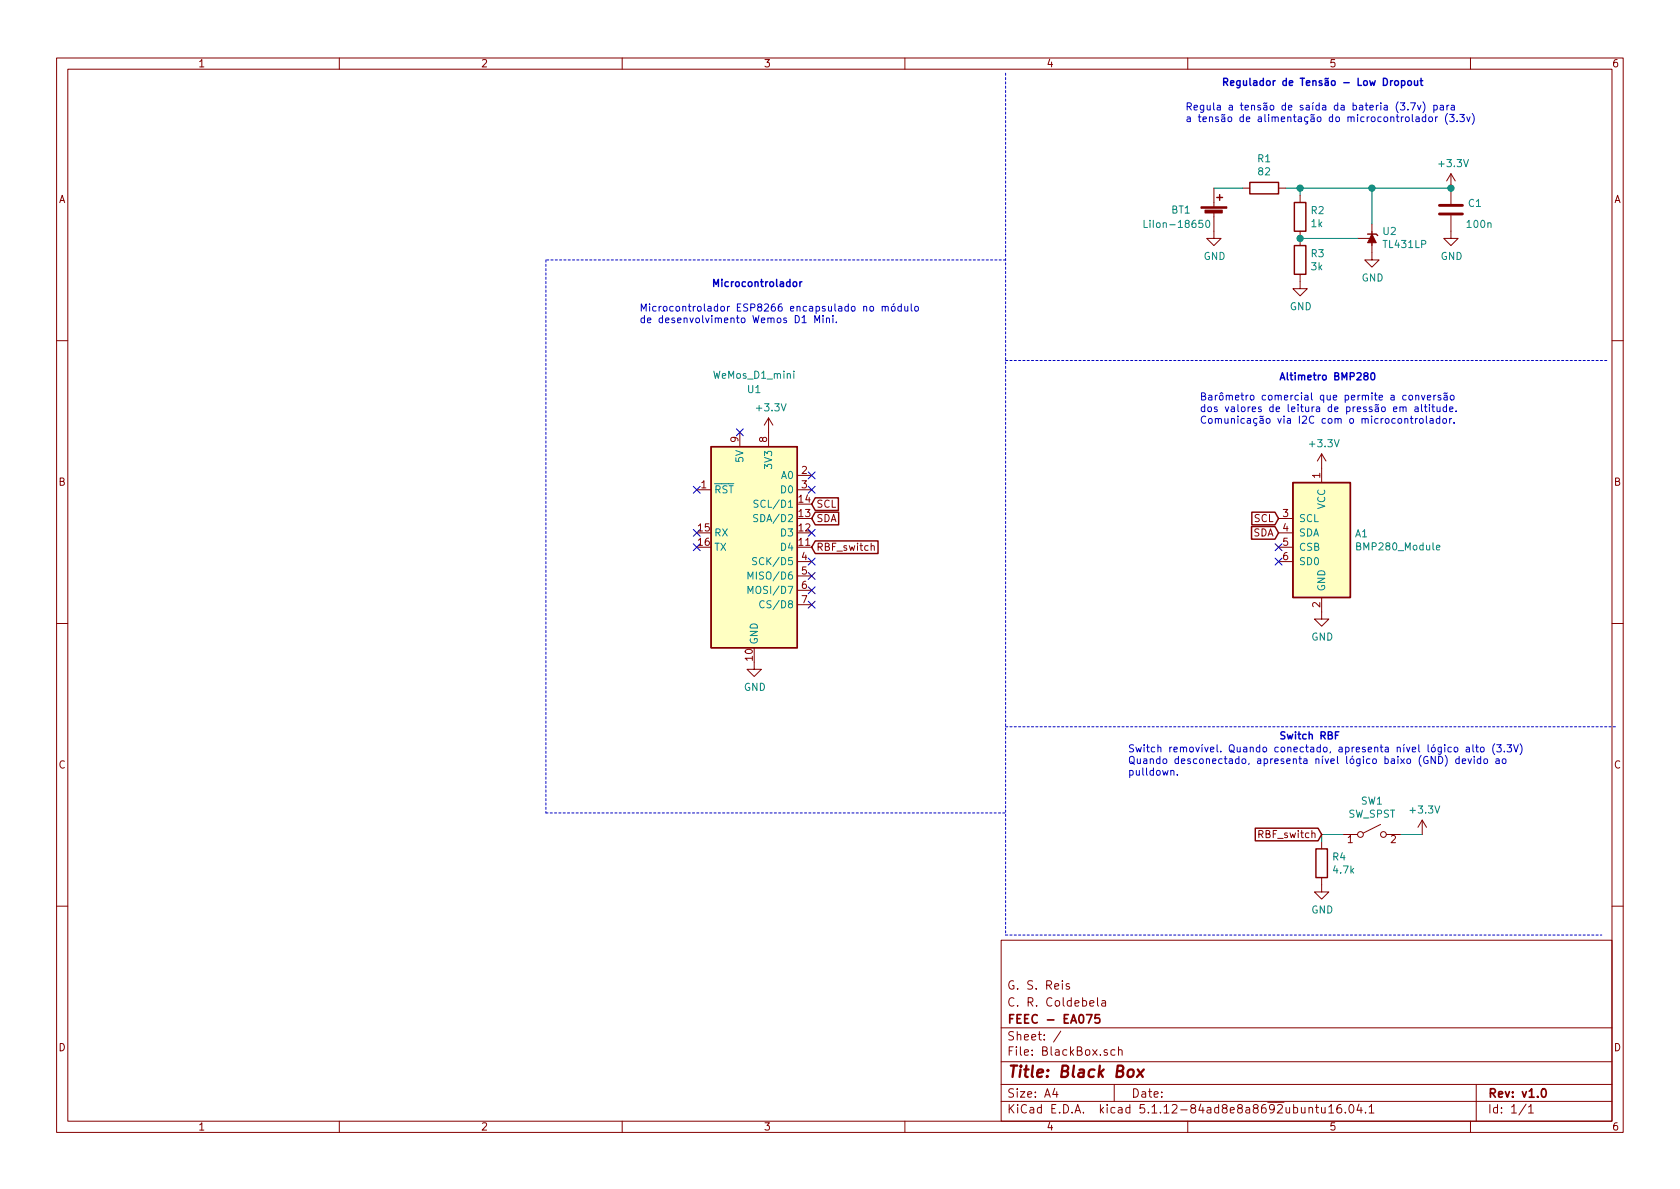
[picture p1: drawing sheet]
<svg xmlns="http://www.w3.org/2000/svg" width="297mm" height="210mm" viewBox="0 0 297 210" stroke-linecap="round" stroke-linejoin="round" font-family="sans-serif">
<g fill="none" stroke="#840000" stroke-width=".18">
<path d="M10 10.3h277v189.9h-277zM12 12.2h273v186.1h-273zM60 10.3v1.9M110 10.3v1.9M160 10.3v1.9M210 10.3v1.9M260 10.3v1.9M214.6 37.6v4.6h1.3l-1.3 1.2-1.2-1.2h1.2M214.6 33.3v3.3M219.7 33.3h1.3M226.1 33.3h1.2M229.9 34.5v1.3"/>
<path d="M242.6 39.6v6.4h1.2l-1.2 1.2-1.3-1.2h1.3M256.5 38.1v4.1h1.3l-1.3 1.2-1.2-1.2h1.2M256.5 30.7v5.4M256.5 30.7l-.7 1.3M256.5 30.7l.8 1.3M229.9 48.5v2.5h1.2l-1.2 1.3-1.3-1.3h1.3M229.9 40.9v2.5M240 42.2h2.6M242.6 40.9v2.5M10 60.2h2M130.8 76.4v2.6M135.9 73.9v5.1"/>
<path d="M135.9 73.9l-.8 1.3M135.9 73.9l.8 1.3M285 60.2h2M123.2 86.6h2.5M141 86.6h2.5M141 84.1h2.5M141 99.3h2.5M154 96.6l.2-.1h.3l.1 .8M226.1 99.3h2.5M226.1 91.7h2.5M226.1 94.2h2.5M226.1 96.8h2.5"/>
<path d="M233.7 80.3v5M233.7 80.3l-.8 1.2M233.7 80.3l.7 1.2M10 110.3h2M133.3 117.1v1.3h1.3l-1.3 1.2-1.2-1.2h1.2M141 101.8h2.5M141 104.4h2.5M141 106.9h2.5M233.7 105.7v3.8h1.2l-1.2 1.2-1.3-1.2h1.3M285 110.3h2M233.7 155.2v2.5h1.2l-1.2 1.3-1.3-1.3h1.3M233.7 148.8v1.3"/>
<path d="M237.5 147.6h2.5M244.1 145.8l-3.1 1.5M245.1 147.6h2.5M251.5 145l-.8 1.3M251.5 145v2.6M251.5 145l.7 1.3M10 160.2h2M177 166.3h108v32h-108zM189.1 174l-.4-.1-.2 .2 .1 .3 .5 .1v.3h-.6M192.7 177.4l.7-.1-.1-.3-.4-.1-.2 .2 .1 .7h.5M194.1 176.4v1.3l.2 .2M194.8 177h.6l.1 .9"/>
<path d="M195.5 177.3l-.5 .1a.29 .29 0 0 0-.2 .2 .29 .29 0 0 0 .2 .3l.5-.1M285 160.2h2M60 198.3v1.9M110 198.3v1.9M160 198.3v1.9M177 194.8h108M177 191.8h108M177 187.8h108M177 181.8h108M186.5 192.5l-.4 1h1M186.8 193v1M187.6 182.3l-1.3 2"/>
<path d="M195.8 185.7l-.4-.1-.2 .2 .1 .2 .5 .2v.3h-.6M197 191.8v3M197.1 185.7l-.4-.1-.3 .3 .1 .6 .2 .1 .4-.1M197.8 185.7l.2-.1 .3 .1 .1 .9M197.8 185.1v1.5M210 198.3v1.9M231.4 196l.2-.2 .4 .1 .1 .9M231.4 195.8v1M232.6 195.8h.5M232.8 195.3v1.3l.3 .2M233.7 195.8v.8a.37 .37 0 0 0 .6 .1M234.3 195.8v1"/>
<path d="M234.9 195.8l.5-.5v1.5M234.9 196.8h.9M237.1 195.3a.59 .59 0 0 0-.7 .7v.5l.1 .2 .4 .1 .3-.1v-.5l-.1-.2-.4-.1-.3 .3M237.9 196.7v.1M238.7 195.5l.2-.2a.8 .8 0 0 1 .5 .8 .8 .8 0 0 1-.5 .7l-.2-.1-.2-.4zM240.3 195.2l-.4 1.1h1M240.6 195.8v1M241.4 196.7v.1M242.1 195.8l.4-.5v1.5M242.1 196.8h.8M260 198.3v1.9M261 191.8v6.5"/>
<path d="M269.8 195.2l-1.2 2M270.3 195.8l.4-.5v1.5M270.3 196.8h.8"/>
<circle cx="240.5" cy="147.6" r=".51"/>
<circle cx="244.6" cy="147.6" r=".51"/>
</g>
<path d="M192.1 179.4h1l-.6 1.5M194.4 179.4h-.7l-.1 .7 .2-.1 .5 .1 .2 .2-.1 .5-.2 .1-.6-.1M272.7 192.7l.2-.2a.81 .81 0 0 1 .6 .6 .81 .81 0 0 1-.3 .8l-.2 .1a.79 .79 0 0 1-.3-1.3z" fill="none" stroke="#840000" stroke-width=".3"/>
<path d="M199.5 189.3a.53 .53 0 0 1 .6-.2 .53 .53 0 0 1 .4 .4l-.1 .6a.54 .54 0 0 1-.5 .4 .54 .54 0 0 1-.6-.4zM201.2 189.1l.9 1.3M202.2 189.1l-1.2 1.3" fill="none" stroke="#840000" stroke-width=".41"/>
<g fill="#ffffc2" stroke="#ffffc2" stroke-width=".18">
<path d="M125.7 79h15.3v35.5h-15.3z"/>
<path d="M228.6 85.3h10.2v20.4h-10.2z"/>
</g>
<g fill="none" stroke="#840000" stroke-width=".25">
<path d="M215.1 34.9h1.1M215.6 34.4v1M221 32.3h5.1v2h-5.1zM228.9 35.8h2v5.1h-2zM228.9 43.4h2v5.1h-2zM241.8 41.4h1.5l.3 .3M125.7 79h15.3v35.5h-15.3zM144.1 95.7h11.1v2.2h-11.1l-.6-1.1zM144.1 88h4.1v2.3h-4.1l-.6-1.2zM144.1 90.6h4.2v2.2h-4.2l-.6-1.1zM221.3 93.1h4.1l.7 1.1-.7 1.1h-4.1zM221.3 90.6h4.1l.7 1.1-.7 1.1h-4.1z"/>
<path d="M228.6 85.3h10.2v20.4h-10.2zM221.9 146.5h11.1l.7 1.1-.7 1.1h-11.1zM232.7 150.1h2v5.1h-2z"/>
</g>
<path d="M202.3 39v1.2h.6M213.3 39.1l.2-.1a.69 .69 0 0 1 .4 .6 .69 .69 0 0 1-.4 .6l-.2-.1-.1-.4zM140.4 65.6v.2M140.4 66.1v.8M133.8 98.7l-.5-.1-.3 .3 .2 .3 .5 .2v.3l-.2 .2-.5-.1M134 91.1l-.5-.1-.2 .1v.4l.6 .3 .1 .2-.3 .2h-.5M134 88.5l-.5-.1-.2 .2v.3l.6 .3 .1 .3-.2 .2h-.5M254 96.8l.6-.1-.1-.2-.3-.1-.2 .2 .1 .6h.4M132.3 102.4v-1.3l.4 1 .4-1v1.3M132.3 104.9v-1.2l.4 .9 .4-.9v1.2M135.1 106.3a.6 .6 0 0 0-.8 .5 .6 .6 0 0 0 .6 .7l.2-.1" fill="none" stroke="#008484" stroke-width=".18"/>
<g fill="#840000" stroke="#840000" stroke-width=".18">
<path d="M242.6 41.4l.7 1.5h-1.5z"/>
<path d="M212.3 36.6h4.6v.2h-4.6z"/>
<path d="M213.1 37.2h3v.5h-3z"/>
</g>
<path d="M254.5 37.8h4.1M254.5 36.3h4.1" fill="none" stroke="#840000" stroke-width=".51"/>
<path d="M177.8 12.9v152.4M96.5 46v97.8M177.8 46h-81.3M177.8 63.7h106.7M177.8 128.5h107.9M96.5 143.8h81.3M177.8 165.3h105.4" fill="none" stroke="#0000c2" stroke-width=".18" stroke-dasharray=".4 .4"/>
<path d="M214.6 33.3h5.1M227.3 33.3h29.2M229.9 33.3v1.2M242.6 33.3v6.3M229.9 42.2h10.1M237.5 147.6h-3.8v1.2M247.6 147.6h3.9" fill="none" stroke="#008400" stroke-width=".18"/>
<g fill="none" stroke="#0000c2" stroke-width=".18">
<path d="M247.6 18.2h.8l-.4 .5 .3 .1 .1 .4-.3 .3-.5-.2M248.9 19.3v.2M249.4 18.2h.9l-.6 1.3M250.6 18.6l.3 .9 .3-.9M251.6 18a1.47 1.47 0 0 1 0 1.9M253.5 18.7l.4-.1 .2 .2-.1 .6h-.5M253.5 18.6v1.3M254.7 18.7h.4l.1 .8M255.2 18.9l-.4 .1-.2 .1 .1 .3h.5M255.8 18.6v.9M256.2 18.6l-.3 .1-.1 .1M256.6 18.7h.5v.8"/>
<path d="M257.1 18.9l-.4 .1-.2 .1 .2 .4 .4-.1M250.4 20.7h.5v.8M250.9 21h-.4l-.2 .2 .1 .3h.5M252.1 20.7h-.4l-.2 .2 .1 .6h.5M252.1 20.2v1.3M252.7 20.7h.3l.3 .2-.1 .6h-.3l-.3-.2zM253.8 20.7v.8M254.2 20.7l-.4 .2M255.9 20.1a1.47 1.47 0 0 0 0 1.9M256.3 20.2h.8l-.4 .5 .3 .1 .1 .5-.3 .2-.5-.1M257.6 21.4v.1M258.1 20.2h.8l-.4 .5 .4 .1v.6l-.3 .1-.5-.1"/>
<path d="M259.3 20.7l.3 .8 .3-.8M260.3 20.1a1.47 1.47 0 0 1 0 1.9M144.1 57.1v-1.3l.4 .9 .4-.9v1.3M145.5 56.2v.9M146.1 56.4l.2-.2 .3 .1 .1 .8M146.1 56.2v.9M147.3 56.2v.9M147.9 56.9v.2M153.8 54.3l.2-.1 .4 .1 .1 .5-.2 .2h-.3l-.2-.1zM156 54.3l.2-.1h.3v.8M156 54.2v.8M156.5 54.4l.2-.2h.3v.8"/>
<path d="M157.7 54.2h.3l.3 .2v.4l-.3 .2h-.3l-.1-.2zM158.1 53.7l-.2 .2M159.4 54.2h-.4l-.3 .2 .2 .6h.5M159.4 53.7v1.3M160 54.2v.8h.3l.2-.1M160.5 54.2v.8M161.1 53.7v1.1l.2 .2M161.8 54.2h.3l.2 .1 .1 .5-.1 .2h-.3l-.2-.1-.1-.5zM248.1 72.1l.2-.1h.3v.8M248.4 74.1l.2-.1 .3 .1v.7M249.2 69.9h.3l.2 .1v.7h-.3l-.3-.2zM249.4 74h.4"/>
<path d="M249.5 73.6v1.1l.3 .1M250.2 72h.5v.8M250.3 74v.8M250.3 70l.2-.1h.3l.1 .8M250.3 69.9v.8M250.6 74l-.2 .1-.1 .1M250.7 72.3h-.4l-.2 .2 .1 .2h.5M251.1 74.1l.3-.1 .2 .1-.1 .7h-.3l-.2-.1v-.5zM251.3 69.9l.3 .8 .3-.8M251.3 71.5v1.1l.2 .2M251.8 72h.5M252 71.5v1.1l.3 .2"/>
<path d="M252.2 73.6v1.1l.2 .1M252.4 70.3l.6-.1-.1-.3h-.3l-.2 .2v.6h.5M252.7 71.5v.1M252.7 72v.8M252.9 74.1h.4l.1 .7M253.2 72h.4M253.3 71.5v1.1l.3 .2M253.4 74.3l-.4 .1-.2 .1 .1 .3h.5M253.5 69.9v.8M253.9 69.9l-.4 .2M254.1 72v.7l.3 .1 .2-.1M254.6 74.1l-.4-.1-.3 .2 .2 .6h.5"/>
<path d="M254.6 73.6v1.2M254.6 72v.8M254.7 69.9h-.3l-.1 .2v.2l.4 .1v.3h-.4M255.2 74.1l.3-.1 .3 .2v.4l-.3 .2h-.3l-.1-.2zM255.3 69.9h.5l.1 .8M255.8 72h-.4l-.3 .2 .2 .5h.5M255.8 71.5v1.3M255.9 70.2l-.5 .1-.1 .1 .1 .3h.5M255.9 69.5l-.6 .1M256.3 72.4l.6-.1-.1-.3h-.3l-.2 .1 .1 .6h.4M256.3 74v.8M256.5 69.9h.3l.3 .2-.1 .6h-.3l-.3-.2z"/>
<path d="M256.7 74l-.3 .1-.1 .1M257.1 74.7v.1M257.5 72.7v.1M207 136.4l.2-.2 .3 .1 .1 .8M208.2 137v.1M254.4 133.8a.64 .64 0 0 1 .7 .6 .64 .64 0 0 1-.7 .6zM255.5 133.6a1.47 1.47 0 0 1 0 1.9M256.6 132.2l-.4-.1-.2 .3 .1 .5h.5M257.2 132.2l.3-.1 .3 .3-.2 .5-.3 .1-.2-.2zM258 134.2h-.4l-.2 .2 .1 .6h.5M258 133.8v1.2M258.5 134.6l.7-.1-.1-.3h-.4l-.2 .2 .1 .6h.5"/>
<path d="M259.3 132.2h.4l.1 .8M259.6 134.2l.3 .8 .3-.8M259.8 132.4l-.4 .1-.2 .2 .1 .2h.5M260.4 131.7v1.1l.2 .2M260.7 133.8v.1M260.7 134.2v.8M260.9 132.1h.5M261.1 131.7v1.1l.3 .2M261.8 132.3l.2-.2 .4 .2v.4l-.1 .2-.3 .1-.2-.2zM261.8 134.2h-.4l-.2 .2 .1 .6h.5M261.8 133.8v1.2M262.5 134.2h.3l.2 .1v.5l-.1 .2h-.3l-.2-.1z"/>
<path d="M264.3 131.5a1.47 1.47 0 0 0 0 1.9M264.5 134.2h.5l.1 .8M264.6 131.7h.8l-.4 .5 .4 .1v.5l-.2 .2-.6-.2M265.1 134.5h-.5l-.1 .2v.3h.6M265.7 134.2h.3l.2 .1v.7h-.3l-.3-.2zM266 132.8v.2M266.5 131.7h.8l-.5 .5 .4 .1 .1 .4-.3 .3-.5-.2M267.6 131.7l.4 1.3 .5-1.3M268.8 131.5a1.47 1.47 0 0 1 0 1.9"/>
</g>
<g fill="none" stroke="#0000c2" stroke-width=".25">
<path d="M246.7 14.3h.3l.3 .2-.2 .6h-.3l-.2-.2zM247.8 14.3h.4l.2 .2-.1 .6h-.5M247.8 14.3v1.2M248.9 14.4l.2-.1 .4 .1 .1 .5-.2 .2h-.3l-.2-.1zM250.1 14.3l.1 .8h.3l.1-.1M250.6 14.3v.8M251.1 14.3h.5M251.3 13.8v1.1l.3 .2M140.3 49.9l.3-.1 .2 .2v.6l-.3 .1-.3-.3zM141.4 49.8v.9M141.8 49.8l-.4 .3M241.4 66.5l-.2-.2v-.3l.4-.1 .3 .3-.1 .1-.5 .2-.2 .2 .1 .4 .2 .1 .4-.1 .1-.2v-.2l-.3-.2"/>
<path d="M242.5 66l.2-.1a.69 .69 0 0 1 .4 .6 .69 .69 0 0 1-.4 .7l-.2-.1-.1-.4zM236.1 130h.5M236.7 129.4h-.6v1.3"/>
</g>
<g fill="#008400" stroke="#008400" stroke-width=".25">
<circle cx="256.5" cy="33.3" r=".51"/>
<circle cx="242.6" cy="33.3" r=".51"/>
<circle cx="229.9" cy="33.3" r=".51"/>
<circle cx="229.9" cy="42.2" r=".51"/>
</g>
<g fill="none" stroke="#000084" stroke-width=".18">
<path d="M130.2 75.8l1.2 1.3M131.4 75.8l-1.2 1.3M122.6 93.6l1.2 1.2M122.6 86l1.2 1.2M122.6 96.2l1.2 1.2M123.8 93.6l-1.2 1.2M123.8 86l-1.2 1.2M123.8 96.2l-1.2 1.2M142.9 83.5l1.2 1.2M142.9 86l1.2 1.2M142.9 98.7l1.2 1.2M142.9 93.6l1.2 1.2"/>
<path d="M144.1 83.5l-1.2 1.2M144.1 86l-1.2 1.2M144.1 98.7l-1.2 1.2M144.1 93.6l-1.2 1.2M225.5 96.2l1.2 1.2M225.5 98.7l1.2 1.2M226.7 96.2l-1.2 1.2M226.7 98.7l-1.2 1.2M142.9 101.2l1.2 1.3M142.9 103.8l1.2 1.2M142.9 106.3l1.2 1.2M144.1 101.2l-1.2 1.3"/>
<path d="M144.1 103.8l-1.2 1.2M144.1 106.3l-1.2 1.2"/>
</g>
<text font-size="2.8" fill="#840000" x="178" y="190.5">Title: Black Box</text>
<g font-size="2.1" fill="#840000">
<text x="178" y="178">C. R. Coldebela</text>
<text x="178" y="175">G. S. Reis</text>
<text x="178" y="184">Sheet: /</text>
<text x="178" y="181">FEEC - EA075</text>
<text x="178" y="186.7">File: BlackBox.sch</text>
<text x="178" y="196.9">KiCad E.D.A. kicad 5.1.12-84ad8e8a8692ubuntu16.04.1</text>
<text x="178" y="194.1">Size: A4</text>
<text x="200" y="194.1">Date:</text>
<text x="263" y="194.1">Rev: v1.0</text>
<text x="263" y="196.9">Id: 1/1</text>
</g>
<g font-size="1.8" fill="#840000">
<text x="35" y="11.9">1</text>
<text x="85" y="11.9">2</text>
<text x="135" y="11.9">3</text>
<text x="185" y="11.9">4</text>
<text x="235" y="11.9">5</text>
<text x="285" y="11.9">6</text>
<text x="10.4" y="35.9">A</text>
<text x="285.4" y="35.9">A</text>
<text x="130.6" y="78.2" transform="rotate(-90 130.6 78.2)">9</text>
<text x="135.6" y="78.2" transform="rotate(-90 135.6 78.2)">8</text>
<text x="141.8" y="83.8">2</text>
<text x="10.4" y="85.9">B</text>
<text x="124" y="86.4">1</text>
<text x="141.3" y="88.9">14</text>
<text x="141.8" y="86.4">3</text>
<text x="144.3" y="89.8">SCL</text>
<text x="233.4" y="84.6" transform="rotate(-90 233.4 84.6)">1</text>
<text x="285.4" y="85.9">B</text>
<text x="123.5" y="94">15</text>
<text x="141.3" y="94">12</text>
<text x="141.3" y="91.4">13</text>
<text x="144.3" y="92.3">SDA</text>
<text x="221.5" y="94.9">SDA</text>
<text x="221.7" y="92.3">SCL</text>
<text x="226.8" y="91.4">3</text>
<text x="226.8" y="94">4</text>
<text x="123.5" y="96.5">16</text>
<text x="141.3" y="96.5">11</text>
<text x="141.8" y="99.1">4</text>
<text x="141.8" y="101.6">5</text>
<text x="144.3" y="97.4">RBF_switch</text>
<text x="226.8" y="96.5">5</text>
<text x="226.8" y="99.1">6</text>
<text x="141.8" y="104.1">6</text>
<text x="141.8" y="106.7">7</text>
<text x="233.4" y="107.4" transform="rotate(-90 233.4 107.4)">2</text>
<text x="133.1" y="116.8" transform="rotate(-90 133.1 116.8)">10</text>
<text x="10.4" y="135.9">C</text>
<text x="285.4" y="135.9">C</text>
<text x="222.8" y="148.2">RBF_switch</text>
<text x="238.3" y="149.1">1</text>
<text x="245.9" y="149.1">2</text>
<text x="10.4" y="185.9">D</text>
<text x="285.4" y="185.9">D</text>
<text x="35" y="199.9">1</text>
<text x="85" y="199.9">2</text>
<text x="135" y="199.9">3</text>
<text x="185" y="199.9">4</text>
<text x="235" y="199.9">5</text>
<text x="285" y="199.9">6</text>
</g>
<g font-size="1.8" fill="#0000c2">
<text x="215.9" y="15.2">Regulador de Tensão - Low Dropout</text>
<text x="209.5" y="19.5">Regula a tensão de saída da bateria (3.7v) para</text>
<text x="209.5" y="21.6">a tensão de alimentação do microcontrolador (3.3v)</text>
<text x="125.7" y="50.7">Microcontrolador</text>
<text x="113" y="55.1">Microcontrolador ESP8266 encapsulado no módulo</text>
<text x="113" y="57.1">de desenvolvimento Wemos D1 Mini.</text>
<text x="212.1" y="70.8">Barômetro comercial que permite a conversão</text>
<text x="226.1" y="67.3">Altimetro BMP280</text>
<text x="212.1" y="72.9">dos valores de leitura de pressão em altitude.</text>
<text x="212.1" y="74.9">Comunicação via I2C com o microcontrolador.</text>
<text x="226.1" y="130.8">Switch RBF</text>
<text x="199.4" y="133">Switch removível. Quando conectado, apresenta nível lógico alto (3.3V)</text>
<text x="199.4" y="135.1">Quando desconectado, apresenta nível lógico baixo (GND) devido ao</text>
<text x="199.4" y="137.2">pulldown.</text>
</g>
<g font-size="1.8" fill="#008484">
<text x="222.4" y="28.7">R1</text>
<text x="254.6" y="29.6">+3.3V</text>
<text x="222.6" y="31">82</text>
<text x="203.2" y="40.3">LiIon-18650</text>
<text x="207.1" y="37.8">BT1</text>
<text x="231.9" y="37.9">R2</text>
<text x="231.9" y="40.2">1k</text>
<text x="244.6" y="41.5">U2</text>
<text x="259.5" y="40.3">100n</text>
<text x="259.7" y="36.6">C1</text>
<text x="212.8" y="46">GND</text>
<text x="231.9" y="45.5">R3</text>
<text x="231.9" y="47.8">3k</text>
<text x="244.7" y="43.9">TL431LP</text>
<text x="254.7" y="46">GND</text>
<text x="240.7" y="49.8">GND</text>
<text x="228" y="54.9">GND</text>
<text x="126.3" y="67">WeMos_D1_mini</text>
<text x="132.2" y="69.5">U1</text>
<text x="133.9" y="72.7">+3.3V</text>
<text x="131.4" y="81.7" transform="rotate(-90 131.4 81.7)">5V</text>
<text x="136.5" y="82.6" transform="rotate(-90 136.5 82.6)">3V3</text>
<text x="231.7" y="79.1">+3.3V</text>
<text x="126.2" y="87.2">RST</text>
<text x="134.2" y="89.8">SCL/D1</text>
<text x="138.2" y="84.7">A0</text>
<text x="138.2" y="87.2">D0</text>
<text x="126.2" y="94.9">RX</text>
<text x="134" y="92.3">SDA/D2</text>
<text x="138.2" y="94.9">D3</text>
<text x="229.6" y="92.3">SCL</text>
<text x="229.6" y="94.9">SDA</text>
<text x="234.3" y="90.1" transform="rotate(-90 234.3 90.1)">VCC</text>
<text x="239.6" y="95">A1</text>
<text x="126.2" y="97.4">TX</text>
<text x="134" y="99.9">SCK/D5</text>
<text x="138.2" y="97.4">D4</text>
<text x="229.6" y="97.4">CSB</text>
<text x="229.6" y="99.9">SD0</text>
<text x="240.2" y="97.3">BMP280_Module</text>
<text x="133.2" y="102.5">MISO/D6</text>
<text x="133.2" y="105">MOSI/D7</text>
<text x="135.3" y="107.6">CS/D8</text>
<text x="234.3" y="104.6" transform="rotate(-90 234.3 104.6)">GND</text>
<text x="231.9" y="113.3">GND</text>
<text x="134" y="114" transform="rotate(-90 134 114)">GND</text>
<text x="131.5" y="122.2">GND</text>
<text x="240.7" y="142.3">SW1</text>
<text x="249.5" y="143.9">+3.3V</text>
<text x="238.4" y="144.6">SW_SPST</text>
<text x="235.7" y="152.2">R4</text>
<text x="235.8" y="154.5">4.7k</text>
<text x="231.9" y="161.5">GND</text>
</g>
</svg>
